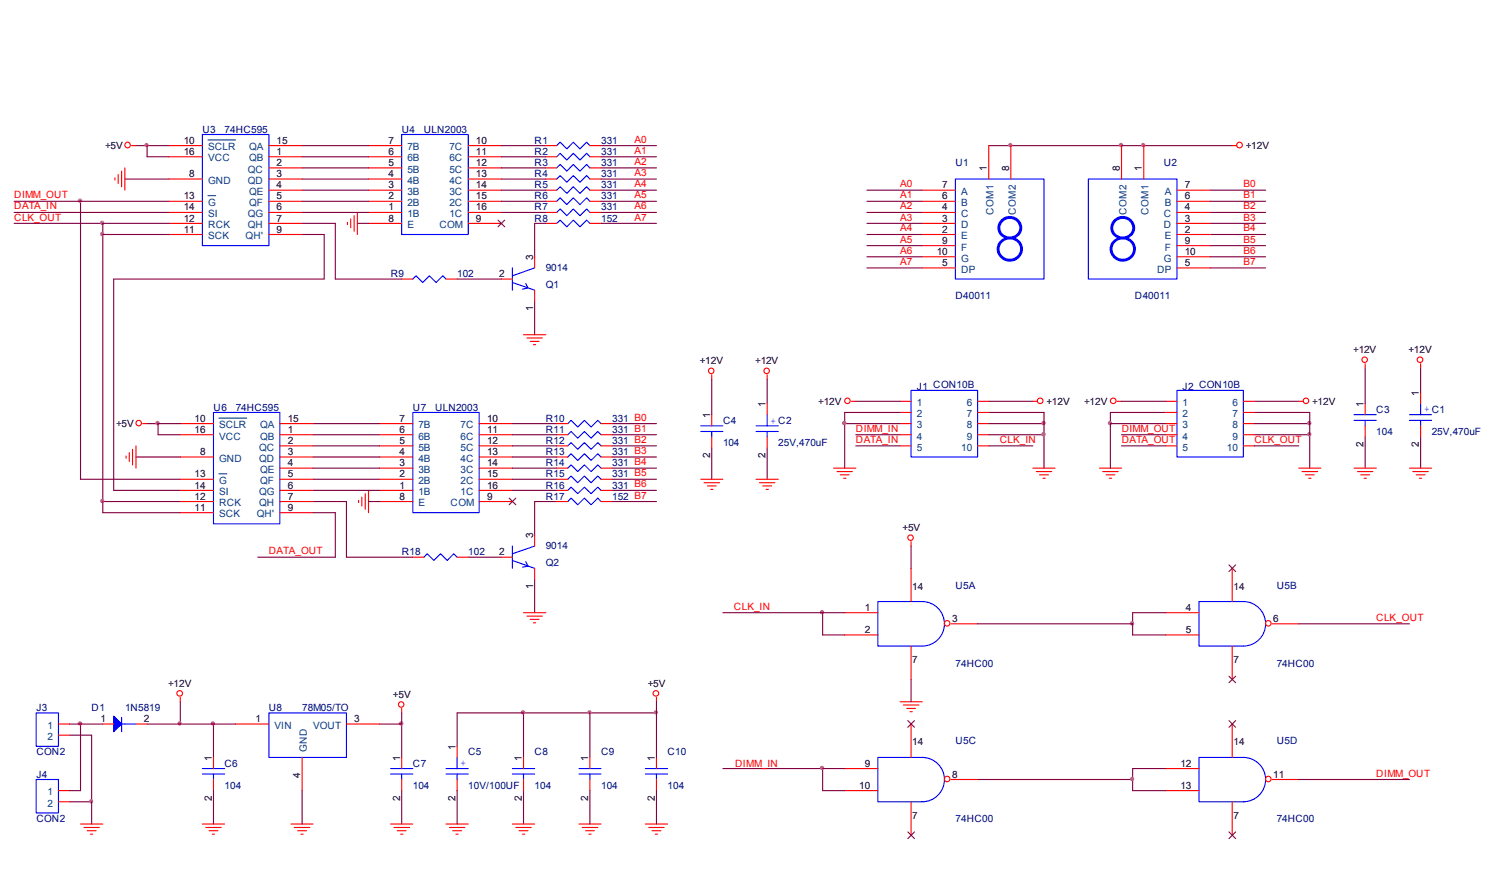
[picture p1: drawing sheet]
<svg xmlns="http://www.w3.org/2000/svg" width="157mm" height="91mm" viewBox="0 0 157 91" stroke-linecap="round" stroke-linejoin="round" font-family="sans-serif">
<path d="M13.1 18.7h4.6M32.7 50.1h7M116.1 43.1v1.2M42 82.7v3.5M86 80.4v2.3" fill="none" stroke="#800040" stroke-width=".12"/>
<path d="M116 44.1h.2v.3h-.2z" fill-rule="evenodd" fill="#f0f"/>
<path d="M116 44.1h.2v.3h-.2z" fill="none" stroke="#f0f" stroke-width=".12"/>
<g fill="none" stroke="#f00" stroke-width=".12">
<path d="M38.5 18.7h3.5M38.5 17.6h3.5M38.5 19.9h3.5M38.5 16.4h3.5M38.5 15.2h3.5M49 18.7h3.4M49 17.6h3.4M49 19.9h3.4M49 16.4h3.4M49 15.2h3.4M38.5 23.4h3.5M38.5 22.2h3.5"/>
<path d="M38.5 21h3.5M49 23.4h3.4M49 22.2h3.4M49 21h3.4M115 48.9h2.3M115.3 49.3h1.7M115.7 49.6h.9M116 50h.3"/>
</g>
<path d="M42 14.1h7v10.4h-7z" fill="none" stroke="#00f" stroke-width=".12"/>
<path d="M52.1 23l.7 .7M52.8 23l-.7 .7" fill="none" stroke="#804000" stroke-width=".12"/>
<path d="M1.5 23.4h9.3M90.7 28h5.8M10.8 53.6h8.1M10.8 52.4h8.1M16.5 45.5h2.4M118.5 81.5v1.2" fill="none" stroke="#800040" stroke-width=".12"/>
<path d="M10.6 23.2h.2v.2h-.2z" fill-rule="evenodd" fill="#f0f"/>
<path d="M10.6 23.2h.2v.2h-.2z" fill="none" stroke="#f0f" stroke-width=".12"/>
<path d="M8.4 21v29.1" fill="none" stroke="#800040" stroke-width=".12"/>
<path d="M8.2 20.9h.3v.2h-.3z" fill-rule="evenodd" fill="#f0f"/>
<path d="M8.2 20.9h.3v.2h-.3z" fill="none" stroke="#f0f" stroke-width=".12"/>
<path d="M52.4 18.7h4.7M22.3 75.7v3.5M54.8 82.7v3.5" fill="none" stroke="#800040" stroke-width=".12"/>
<circle cx="22.3" cy="75.6" r=".17" fill="#f0f"/>
<circle cx="22.3" cy="75.6" r=".17" fill="none" stroke="#f0f" stroke-width=".12"/>
<path d="M125.4 62.9h4.6a2.33 2.33 0 0 1 2.4 2.3 2.33 2.33 0 0 1-2.4 2.3h-4.6z" fill="none" stroke="#00f" stroke-width=".12"/>
<path d="M121.9 64.1h3.5M121.9 66.4h3.5" fill="none" stroke="#f00" stroke-width=".12"/>
<circle cx="132.7" cy="65.2" r=".29" fill="#fff"/>
<g fill="none" stroke="#f00" stroke-width=".12">
<path d="M128.9 59.4v3.5M128.9 67.6v3.4M133.1 65.2h2.7M121.9 80.4h3.5M121.9 82.7h3.5"/>
<circle cx="132.7" cy="65.2" r=".29"/>
</g>
<path d="M128.5 59.1l.7 .7M129.2 59.1l-.7 .7M128.5 70.7l.7 .7M129.2 70.7l-.7 .7" fill="none" stroke="#804000" stroke-width=".12"/>
<path d="M125.4 79.2h4.6a2.32 2.32 0 0 1 2.4 2.3 2.32 2.32 0 0 1-2.4 2.3h-4.6z" fill="none" stroke="#00f" stroke-width=".12"/>
<circle cx="132.7" cy="81.4" r=".29" fill="#fff"/>
<g fill="none" stroke="#f00" stroke-width=".12">
<path d="M128.9 75.7v3.5M128.9 83.8v3.5M133.1 81.5h2.7"/>
<circle cx="132.7" cy="81.4" r=".29"/>
</g>
<path d="M128.5 75.3l.7 .7M129.2 75.3l-.7 .7M128.5 87l.7 .7M129.2 87l-.7 .7" fill="none" stroke="#804000" stroke-width=".12"/>
<path d="M61.7 74.5h7" fill="none" stroke="#800040" stroke-width=".12"/>
<circle cx="68.6" cy="74.5" r=".17" fill="#f0f"/>
<circle cx="68.6" cy="74.5" r=".17" fill="none" stroke="#f0f" stroke-width=".12"/>
<g fill="none" stroke="#800040" stroke-width=".12">
<path d="M62.9 19.9h5.8M119.6 15.2h9.3M55.9 23.4v3.4M62.9 22.2h5.8M90.7 24.5h5.8M11.9 51.3h7M32.7 45.5h7M131.2 43.1h5.8M137 45.5v3.4M142.8 45.7v3.2M18.9 75.7h3.4M42 75.7v3.5"/>
<path d="M118.5 66.4h3.4"/>
</g>
<g fill="none" stroke="#f00" stroke-width=".12">
<path d="M57.1 22.2h1.1M61.7 22.2h1.2M74.4 39.2v.5M14.9 44.3h.5M87.2 48.9h2.3M87.5 49.3h1.7M87.9 49.6h.9M88.2 50h.3M94.1 73.4h2.4M94.5 73.7h1.6M94.8 74.1h1M95.2 74.4h.2"/>
<path d="M40.8 86.2h2.4M41.2 86.5h1.6M41.5 86.9h1M41.9 87.2h.2M53.6 86.2h2.3M54 86.5h1.6M54.3 86.9h.9M54.7 87.2h.2"/>
<circle cx="74.4" cy="38.8" r=".29"/>
<circle cx="14.5" cy="44.2" r=".29"/>
</g>
<path d="M58.2 22.2l.4-.3 .7 .7 .7-.7 .7 .7 .7-.7 .3 .3" fill="none" stroke="#00f" stroke-width=".12"/>
<path d="M41.8 75.5h.3v.3h-.3z" fill-rule="evenodd" fill="#f0f"/>
<path d="M41.8 75.5h.3v.3h-.3z" fill="none" stroke="#f0f" stroke-width=".12"/>
<path d="M32.7 52.4h3.5M49 58.3h3.4M74.4 46.8v3.3M86 66.4h2.3" fill="none" stroke="#800040" stroke-width=".12"/>
<path d="M91.8 62.9h4.7a2.33 2.33 0 0 1 2.3 2.3 2.33 2.33 0 0 1-2.3 2.3h-4.7z" fill="none" stroke="#00f" stroke-width=".12"/>
<path d="M88.3 64.1h3.5M88.3 66.4h3.5" fill="none" stroke="#f00" stroke-width=".12"/>
<circle cx="99.1" cy="65.2" r=".29" fill="#fff"/>
<g fill="none" stroke="#f00" stroke-width=".12">
<path d="M39.7 52.4h3.5M39.7 47.8h3.5M39.7 46.6h3.5M39.7 48.9h3.5M39.7 51.3h3.5M39.7 45.5h3.5M39.7 50.1h3.5M39.7 44.3h3.5M50.1 52.4h3.5M50.1 47.8h3.5M50.1 46.6h3.5M50.1 48.9h3.5"/>
<path d="M50.1 51.3h3.5M50.1 45.5h3.5M50.1 50.1h3.5M50.1 44.3h3.5M95.3 59.4v3.5M95.3 67.6v3.4M99.5 65.2h2.8M67.5 86.2h2.3M67.9 86.5h1.6M68.2 86.9h.9M68.5 87.2h.3"/>
<circle cx="99.1" cy="65.2" r=".29"/>
</g>
<path d="M62.9 16.4h5.8M10.8 23.4v1.1M62.9 21h5.8M32.7 47.8h7M80.2 46.8v3.3M116.1 43.1h5.8M117.3 45.5h4.6M131.2 45.5h5.8M54.8 74.5v4.7M118.5 80.4v1.1" fill="none" stroke="#800040" stroke-width=".12"/>
<path d="M43.2 43.1h6.9v10.5h-6.9z" fill="none" stroke="#00f" stroke-width=".12"/>
<path d="M53.3 52.1l.7 .7M54 52.1l-.7 .7" fill="none" stroke="#804000" stroke-width=".12"/>
<path d="M136.8 45.3h.3v.2h-.3z" fill-rule="evenodd" fill="#f0f"/>
<path d="M136.8 45.3h.3v.2h-.3z" fill="none" stroke="#f0f" stroke-width=".12"/>
<path d="M10.8 24.5v27.9M103.4 43.1h5.8" fill="none" stroke="#800040" stroke-width=".12"/>
<path d="M10.6 24.3h.2v.3h-.2z" fill-rule="evenodd" fill="#f0f"/>
<path d="M10.6 24.3h.2v.3h-.2z" fill="none" stroke="#f0f" stroke-width=".12"/>
<circle cx="10.7" cy="52.4" r=".17" fill="#f0f"/>
<circle cx="10.7" cy="52.4" r=".17" fill="none" stroke="#f0f" stroke-width=".12"/>
<path d="M31.6 23.4h3.5M90.7 25.7h5.8M35.1 53.6v4.7M131.2 42h4.6M42 74.5v1.2M102.3 81.5h16.2M118.5 82.7h3.4" fill="none" stroke="#800040" stroke-width=".12"/>
<g fill="none" stroke="#f00" stroke-width=".12">
<path d="M57.1 19.9h1.1M57.1 18.7h1.1M61.7 19.9h1.2M61.7 18.7h1.2M135.8 48.9h2.4M136.2 49.3h1.6M136.5 49.6h1M136.9 50h.2M42 74.1v.4M42 79.2v1.2M42 81.5v1.2"/>
<circle cx="42" cy="73.7" r=".29"/>
</g>
<path d="M58.2 19.9l.4-.4 .7 .7 .7-.7 .7 .7 .7-.7 .3 .4M58.2 18.7l.4-.3 .7 .7 .7-.7 .7 .7 .7-.7 .3 .3M40.8 80.4h2.4M40.8 80.9h2.4M42 80.9v.6" fill="none" stroke="#00f" stroke-width=".12"/>
<path d="M118.3 81.3h.2v.3h-.2z" fill-rule="evenodd" fill="#f0f"/>
<path d="M118.3 81.3h.2v.3h-.2z" fill="none" stroke="#f0f" stroke-width=".12"/>
<path d="M53.6 48.9h4.6M54.8 74.5h6.9" fill="none" stroke="#800040" stroke-width=".12"/>
<path d="M54.6 74.4h.2v.2h-.2z" fill-rule="evenodd" fill="#f0f"/>
<path d="M54.6 74.4h.2v.2h-.2z" fill="none" stroke="#f0f" stroke-width=".12"/>
<circle cx="61.7" cy="74.5" r=".17" fill="#f0f"/>
<circle cx="61.7" cy="74.5" r=".17" fill="none" stroke="#f0f" stroke-width=".12"/>
<path d="M86 64.1v2.3" fill="none" stroke="#800040" stroke-width=".12"/>
<path d="M85.9 63.9h.2v.2h-.2z" fill-rule="evenodd" fill="#f0f"/>
<path d="M85.9 63.9h.2v.2h-.2z" fill="none" stroke="#f0f" stroke-width=".12"/>
<path d="M37.4 23.4h1.1M90.7 22.2h5.8M126.6 23.4h5.8M148.6 45.7v3.2" fill="none" stroke="#800040" stroke-width=".12"/>
<path d="M37.5 52.3v.2M37.8 52v.9M38.2 51.6v1.6M38.5 51.3v2.3M88.3 80.4h3.5M88.3 82.7h3.5" fill="none" stroke="#f00" stroke-width=".12"/>
<path d="M91.8 79.2h4.7a2.32 2.32 0 0 1 2.3 2.3 2.32 2.32 0 0 1-2.3 2.3h-4.7z" fill="none" stroke="#00f" stroke-width=".12"/>
<circle cx="99.1" cy="81.4" r=".29" fill="#fff"/>
<g fill="none" stroke="#f00" stroke-width=".12">
<path d="M57.1 16.4h1.1M61.7 16.4h1.2M54.8 35h2.3M55.1 35.3h1.6M55.5 35.7h.9M55.8 36h.2M148.6 38v.5M108 42h.5M121.9 42h1.2M121.9 43.1h1.2M121.9 44.3h1.2M121.9 45.5h1.2"/>
<path d="M121.9 46.6h1.2M130 42h1.2M130 43.1h1.2M130 44.3h1.2M130 45.5h1.2M130 46.6h1.2M95.3 75.7v3.5M30.4 86.2h2.3M30.8 86.5h1.6M31.1 86.9h1M31.5 87.2h.2M95.3 83.8v3.5"/>
<path d="M99.5 81.5h2.8"/>
<circle cx="148.5" cy="37.6" r=".29"/>
<circle cx="108.8" cy="41.9" r=".29"/>
<circle cx="99.1" cy="81.4" r=".29"/>
</g>
<path d="M95 75.3l.6 .7M95.6 75.3l-.6 .7M95 87l.6 .7M95.6 87l-.6 .7" fill="none" stroke="#804000" stroke-width=".12"/>
<path d="M58.2 16.4l.4-.4 .7 .7 .7-.7 .7 .7 .7-.7 .3 .4M123.1 40.8h6.9v7h-6.9z" fill="none" stroke="#00f" stroke-width=".12"/>
<g fill="none" stroke="#800040" stroke-width=".12">
<path d="M15.4 15.2h2.3M52.4 19.9h4.7M52.4 17.6h4.7M62.9 17.6h5.8M1.5 21h6.9M126.6 21h5.8M126.6 28h5.8M64 46.6h4.7M88.3 44.3v4.6M103.4 42h4.6M18.9 73.4v2.3M55.9 60.6v3.5"/>
<path d="M61.7 74.5v4.7M95.3 71v2.4M118.5 64.1h3.4"/>
</g>
<circle cx="18.8" cy="75.6" r=".17" fill="#f0f"/>
<circle cx="18.8" cy="75.6" r=".17" fill="none" stroke="#f0f" stroke-width=".12"/>
<path d="M31.6 19.9h6.9M55.9 23.4h1.2M89.5 46.6h4.6M89.5 45.5h4.6M131.2 46.6h4.6M39.7 75.7h2.3M7.3 83.8h2.3" fill="none" stroke="#800040" stroke-width=".12"/>
<path d="M58.2 23.4l.4-.4 .7 .7 .7-.7 .7 .7 .7-.7 .3 .4M73.3 44.5h2.3M73.3 45.1h2.3M74.4 45.1v.6M141.6 43.4h2.4M141.6 43.9h2.4M142.8 43.9v.6M12.7 75.7h.4M53.6 80.4h2.3M53.6 80.9h2.3M54.8 80.9v.6" fill="none" stroke="#00f" stroke-width=".12"/>
<path d="M57.1 23.4h1.1M61.7 23.4h1.2M74.4 43.4v1.1M74.4 45.7v1.1M142.8 42.2v1.2M142.8 44.5v1.2M147.4 48.9h2.3M147.8 49.3h1.6M148.1 49.6h1M148.5 50h.2M54.8 79.2v1.2M54.8 81.5v1.2" fill="none" stroke="#f00" stroke-width=".12"/>
<path d="M11.9 74.9l.8 .8h-.1h.1l-.8 .8z" fill-rule="evenodd" fill="#00f"/>
<path d="M43.2 29.2l.3-.4 .7 .7 .7-.7 .7 .7 .7-.7 .3 .4M11.9 74.9l.8 .8h-.1h.1l-.8 .8zM12.7 75v1.5M13.1 75.7h1.1" fill="none" stroke="#00f" stroke-width=".12"/>
<path d="M42 29.2h1.2M46.6 29.2h1.2M10.8 75.7h1.1M14.2 75.7h1.2" fill="none" stroke="#f00" stroke-width=".12"/>
<path d="M31.6 16.4h6.9M53.6 44.3h4.6M9.6 76.9v6.9" fill="none" stroke="#800040" stroke-width=".12"/>
<path d="M9.4 83.7h.2v.2h-.2z" fill-rule="evenodd" fill="#f0f"/>
<path d="M9.4 83.7h.2v.2h-.2z" fill="none" stroke="#f0f" stroke-width=".12"/>
<path d="M58.2 21l.4-.3 .7 .7 .7-.7 .7 .7 .7-.7 .3 .3M28.1 74.5h8.1v4.7h-8.1zM67.5 80.4h2.3M67.5 80.9h2.3M68.7 80.9v.6" fill="none" stroke="#00f" stroke-width=".12"/>
<path d="M57.1 21h1.1M61.7 21h1.2M24.6 75.7h3.5M31.6 79.2v3.5M36.2 75.7h3.5M68.7 79.2v1.2M68.7 81.5v1.2" fill="none" stroke="#f00" stroke-width=".12"/>
<path d="M105.7 15.2h11.6M55.9 52.4h2.3M64 44.3h4.7M68.7 74.5v4.7" fill="none" stroke="#800040" stroke-width=".12"/>
<path d="M117.1 15h.3v.3h-.3z" fill-rule="evenodd" fill="#f0f"/>
<path d="M117.1 15h.3v.3h-.3z" fill="none" stroke="#f0f" stroke-width=".12"/>
<path d="M15.4 16.4h2.3M103.4 15.2h2.3M64 50.1h4.7" fill="none" stroke="#800040" stroke-width=".12"/>
<circle cx="105.7" cy="15.2" r=".17" fill="#f0f"/>
<circle cx="105.7" cy="15.2" r=".17" fill="none" stroke="#f0f" stroke-width=".12"/>
<path d="M47.8 79.2v1.2M46.6 80.4h2.4M46.6 80.9h2.4M47.8 80.9v.6" fill="none" stroke="#00f" stroke-width=".12"/>
<path d="M47.8 78v1.2M47.8 81.5v1.2" fill="none" stroke="#f00" stroke-width=".12"/>
<path d="M118.5 64.1v1.1" fill="none" stroke="#800040" stroke-width=".12"/>
<path d="M118.3 65h.2v.3h-.2z" fill-rule="evenodd" fill="#f0f"/>
<path d="M118.3 65h.2v.3h-.2z" fill="none" stroke="#f0f" stroke-width=".12"/>
<path d="M8.4 21h9.3M15.4 44.3h1.1M32.7 46.6h7M7.3 76.9h2.3" fill="none" stroke="#800040" stroke-width=".12"/>
<path d="M3.8 81.5h2.3v3.5h-2.3z" fill="none" stroke="#00f" stroke-width=".12"/>
<path d="M6.1 82.7h1.2M6.1 83.8h1.2" fill="none" stroke="#f00" stroke-width=".12"/>
<path d="M16.4 44.1h.2v.3h-.2z" fill-rule="evenodd" fill="#f0f"/>
<path d="M16.4 44.1h.2v.3h-.2z" fill="none" stroke="#f0f" stroke-width=".12"/>
<path d="M126.6 26.8h5.8M36.2 58.3h7M89.5 42h4.6M131.2 44.3h5.8M47.8 74.5h7M7.3 82.7h1.1" fill="none" stroke="#800040" stroke-width=".12"/>
<g fill="none" stroke="#f00" stroke-width=".12">
<path d="M43.2 58.3h1.1M47.8 58.3h1.2M73.3 50.1h2.3M73.6 50.5h1.7M74 50.8h.9M74.3 51.2h.3M94.1 42h1.2M94.1 43.1h1.2M94.1 44.3h1.2M94.1 45.5h1.2M94.1 46.6h1.2M102.3 42h1.1"/>
<path d="M102.3 43.1h1.1M102.3 44.3h1.1M102.3 45.5h1.1M102.3 46.6h1.1"/>
</g>
<path d="M44.3 58.3l.4-.4 .7 .7 .7-.7 .7 .7 .7-.7 .3 .4M95.3 40.8h7v7h-7z" fill="none" stroke="#00f" stroke-width=".12"/>
<path d="M136.8 44.1h.3v.3h-.3z" fill-rule="evenodd" fill="#f0f"/>
<path d="M136.8 44.1h.3v.3h-.3z" fill="none" stroke="#f0f" stroke-width=".12"/>
<path d="M31.6 15.2h6.9M90.7 26.8h5.8M32.7 44.3h7M53.6 50.1h4.6M88.3 44.3h5.8M75.6 80.4h10.4" fill="none" stroke="#800040" stroke-width=".12"/>
<g fill="none" stroke="#f00" stroke-width=".12">
<path d="M36.3 23.2v.3M36.7 22.9v.9M37 22.6v1.6M37.4 22.2v2.3M135.8 42h.5"/>
<circle cx="136.6" cy="41.9" r=".29"/>
</g>
<circle cx="86" cy="80.3" r=".17" fill="#f0f"/>
<circle cx="86" cy="80.3" r=".17" fill="none" stroke="#f0f" stroke-width=".12"/>
<path d="M103.4 44.3h5.8" fill="none" stroke="#800040" stroke-width=".12"/>
<path d="M109 44.1h.3v.3h-.3z" fill-rule="evenodd" fill="#f0f"/>
<path d="M109 44.1h.3v.3h-.3z" fill="none" stroke="#f0f" stroke-width=".12"/>
<path d="M31.6 21h6.9M62.9 23.4h5.8M8.4 50.1h10.5M38.5 52.4h1.2M88.3 43.1v1.2M47.8 74.5v3.5" fill="none" stroke="#800040" stroke-width=".12"/>
<path d="M88.2 44.1h.2v.3h-.2z" fill-rule="evenodd" fill="#f0f"/>
<path d="M88.2 44.1h.2v.3h-.2z" fill="none" stroke="#f0f" stroke-width=".12"/>
<path d="M22.3 43.1h7v11.7h-7zM59.4 50.1l.3-.3 .7 .7 .7-.7 .7 .7 .7-.7 .4 .3M147.4 43.4h2.3M147.4 43.9h2.3M148.6 42.2v1.2M148.6 43.9v.6M21.2 80.4h2.3M21.2 80.9h2.3M22.3 80.9v.6" fill="none" stroke="#00f" stroke-width=".12"/>
<g fill="none" stroke="#f00" stroke-width=".12">
<path d="M18.9 52.4h3.4M18.9 47.8h3.4M18.9 53.6h3.4M18.9 51.3h3.4M18.9 50.1h3.4M18.9 44.3h3.4M18.9 45.5h3.4M29.3 52.4h3.4M29.3 47.8h3.4M29.3 53.6h3.4M29.3 51.3h3.4M29.3 48.9h3.4"/>
<path d="M29.3 50.1h3.4M29.3 44.3h3.4M29.3 45.5h3.4M29.3 46.6h3.4M58.2 50.1h1.2M62.9 50.1h1.1M116.8 42h.5M141.6 48.9h2.4M142 49.3h1.6M142.3 49.6h1M142.7 50h.2M148.6 41v1.2"/>
<path d="M148.6 44.5v1.2M22.3 79.2v1.2M22.3 81.5v1.2M46.6 86.2h2.4M47 86.5h1.6M47.3 86.9h1M47.7 87.2h.2"/>
<circle cx="116.4" cy="41.9" r=".29"/>
</g>
<path d="M22.9 43.7h2.9M22.9 49.5h.8" fill="none" stroke="#004080" stroke-width=".12"/>
<path d="M11.9 29.2v22.1M90.7 23.4h5.8M14.2 47.8h4.7M64 45.5h4.7M64 48.9h4.7M109.2 45.5v3.4M8.4 75.7v7M15.4 75.7h3.5M86 64.1h2.3M68.7 82.7v3.5M86 82.7h2.3" fill="none" stroke="#800040" stroke-width=".12"/>
<path d="M8.2 75.5h.3v.3h-.3z" fill-rule="evenodd" fill="#f0f"/>
<path d="M8.2 75.5h.3v.3h-.3z" fill="none" stroke="#f0f" stroke-width=".12"/>
<g fill="none" stroke="#f00" stroke-width=".12">
<path d="M12 18.6v.2M12.4 18.3v.9M12.7 17.9v1.6M13.1 17.6v2.3M17.7 15.2h3.5M17.7 18.7h3.5M17.7 16.4h3.5M28.1 15.2h3.5M28.1 18.7h3.5M28.1 19.9h3.5M28.1 16.4h3.5M28.1 17.6h3.5"/>
<path d="M128.9 15.2h.4M17.7 23.4h3.5M17.7 24.5h3.5M17.7 22.2h3.5M17.7 21h3.5M28.1 23.4h3.5M28.1 24.5h3.5M28.1 22.2h3.5M28.1 21h3.5M80.2 39.2v.5M58.2 52.4h1.2M58.2 45.5h1.2"/>
<path d="M62.9 52.4h1.1M62.9 45.5h1.1M89 42h.5M6.1 75.7h1.2M6.1 76.9h1.2M18.9 72.9v.5M61.7 79.2v1.2M68.7 72.9v.5M21.2 86.2h2.3M21.5 86.5h1.6M21.9 86.9h.9M22.2 87.2h.2"/>
<path d="M60.6 86.2h2.3M60.9 86.5h1.6M61.3 86.9h.9M61.6 87.2h.2M61.7 81.5v1.2"/>
<circle cx="129.6" cy="15.2" r=".3"/>
<circle cx="80.2" cy="38.8" r=".29"/>
<circle cx="88.6" cy="41.9" r=".29"/>
<circle cx="18.8" cy="72.5" r=".29"/>
<circle cx="68.6" cy="72.5" r=".29"/>
</g>
<g fill="none" stroke="#800040" stroke-width=".12">
<path d="M14.2 15.2h1.2M31.6 17.6h6.9M52.4 16.4h4.7M52.4 15.2h4.7M62.9 15.2h5.8M90.7 19.9h5.8M126.6 19.9h5.8M1.5 22.2h16.2M10.8 24.5h6.9M31.6 24.5h2.3v4.7h-22M90.7 21h5.8M126.6 24.5h5.8"/>
<path d="M142.8 38.5v3.7M148.6 38.5v2.5M16.5 44.3h2.4M27 58.3h8.1M32.7 53.6h2.4M32.7 51.3h7M53.6 45.5h4.6M55.9 52.4v3.5M64 52.4h4.7M64 47.8h4.7M103.4 46.6h4.6M117.3 42h4.6"/>
<path d="M7.3 75.7h1.1M22.3 75.7h2.3M75.6 64.1h10.4M102.3 65.2h16.2M135.8 65.2h11.6M86 80.4h2.3"/>
</g>
<path d="M21.2 14.1h6.9v11.6h-6.9zM59.4 52.4l.3-.3 .7 .7 .7-.7 .7 .7 .7-.7 .4 .3M59.4 45.5l.3-.4 .7 .7 .7-.7 .7 .7 .7-.7 .4 .4M3.8 74.5h2.3v3.5h-2.3zM60.6 80.4h2.3M60.6 80.9h2.3M61.7 80.9v.6" fill="none" stroke="#00f" stroke-width=".12"/>
<path d="M21.8 14.6h2.8M21.8 20.5h.8" fill="none" stroke="#004080" stroke-width=".12"/>
<circle cx="15.3" cy="15.2" r=".17" fill="#f0f"/>
<circle cx="15.3" cy="15.2" r=".17" fill="none" stroke="#f0f" stroke-width=".12"/>
<g fill="none" stroke="#800040" stroke-width=".12">
<path d="M15.4 15.2v1.2M117.3 15.2h2.3M74.4 39.7v3.7M80.2 39.7v2.5M10.8 52.4v1.2M36.2 52.4v5.9M64 51.3h4.7M109.2 44.3v1.2M116.1 44.3v4.6M137 43.1v1.2M8.4 75.7h2.4M118.5 65.2v1.2"/>
<path d="M22.3 82.7v3.5M61.7 82.7v3.5"/>
</g>
<path d="M58.2 17.6l.4-.4 .7 .7 .7-.7 .7 .7 .7-.7 .3 .4M59.4 44.3l.3-.4 .7 .7 .7-.7 .7 .7 .7-.7 .4 .4M59.4 46.6l.3-.3 .7 .7 .7-.7 .7 .7 .7-.7 .4 .3M59.4 48.9l.3-.3 .7 .7 .7-.7 .7 .7 .7-.7 .4 .3M79.1 44.5h2.3M79.1 45.1h2.3M80.2 43.4v1.1M80.2 45.1v.6" fill="none" stroke="#00f" stroke-width=".12"/>
<g fill="none" stroke="#f00" stroke-width=".12">
<path d="M57.1 17.6h1.1M61.7 17.6h1.2M142.8 38v.5M58.2 44.3h1.2M58.2 46.6h1.2M58.2 48.9h1.2M62.9 44.3h1.1M62.9 46.6h1.1M62.9 48.9h1.1M79.1 50.1h2.3M79.4 50.5h1.6M79.8 50.8h.9"/>
<path d="M80.1 51.2h.3M80.2 42.2v1.2M80.2 45.7v1.1M95.3 56.6v.5M54.8 64.1h2.3M55.1 64.4h1.6M55.5 64.8h.9M55.8 65.1h.2M8.4 86.2h2.4M8.8 86.5h1.6M9.1 86.9h1M9.5 87.2h.2"/>
<circle cx="142.7" cy="37.6" r=".29"/>
<circle cx="95.2" cy="56.2" r=".28"/>
</g>
<circle cx="119.6" cy="15.2" r=".17" fill="#f0f"/>
<circle cx="119.6" cy="15.2" r=".17" fill="none" stroke="#f0f" stroke-width=".12"/>
<path d="M95.3 57.1v2.3M103.4 45.5h5.8" fill="none" stroke="#800040" stroke-width=".12"/>
<path d="M109 45.3h.3v.2h-.3z" fill-rule="evenodd" fill="#f0f"/>
<path d="M109 45.3h.3v.2h-.3z" fill="none" stroke="#f0f" stroke-width=".12"/>
<g fill="none" stroke="#f00" stroke-width=".12">
<path d="M13.8 15.2h.4M57.1 15.2h1.1M61.7 15.2h1.2M96.5 19.9h3.4M103.4 15.2v3.5M105.7 15.2v3.5M117.3 15.2v3.5M119.6 15.2v3.5M123.1 19.9h3.5M52.4 29.2h1.2M55.9 26.8v1.2M55.9 30.3v1.2"/>
<path d="M96.5 25.7h3.4M96.5 26.8h3.4M96.5 28h3.4M96.5 24.5h3.4M96.5 23.4h3.4M96.5 22.2h3.4M96.5 21h3.4M123.1 25.7h3.5M123.1 26.8h3.5M123.1 28h3.5M123.1 24.5h3.5M123.1 23.4h3.5"/>
<path d="M123.1 22.2h3.5M123.1 21h3.5M13.2 47.7v.2M13.5 47.3v.9M13.9 47v1.6M14.2 46.6v2.3M52.4 58.3h1.2M55.9 55.9v1.2M55.9 59.4v1.2M58.2 47.8h1.2M58.2 51.3h1.2M62.9 47.8h1.1"/>
<path d="M62.9 51.3h1.1M108 48.9h2.4M108.4 49.3h1.6M108.7 49.6h1M109.1 50h.2"/>
<circle cx="13.3" cy="15.2" r=".29"/>
</g>
<g fill="none" stroke="#800040" stroke-width=".12">
<path d="M31.6 18.7h6.9M62.9 18.7h5.8M10.8 23.4h6.9M31.6 22.2h6.9M35.1 23.4v5.8h6.9M47.8 29.2h4.6M52.4 22.2h4.7M52.4 21h4.7M55.9 31.5v3.5M126.6 25.7h5.8M126.6 22.2h5.8M16.5 44.3v1.2"/>
<path d="M32.7 48.9h7M53.6 46.6h4.6M53.6 51.3h4.6M53.6 47.8h4.6M88.3 43.1h5.8M109.2 43.1v1.2M116.1 44.3h5.8M117.3 46.6h4.6M137 44.3v1.2M68.7 73.4v1.1M9.6 83.8v2.4M31.6 82.7v3.5"/>
<path d="M47.8 82.7v3.5M118.5 80.4h3.4M135.8 81.5h11.6"/>
</g>
<g fill="none" stroke="#00f" stroke-width=".12">
<path d="M58.2 15.2l.4-.3 .7 .7 .7-.7 .7 .7 .7-.7 .3 .3M99.9 18.7h9.3v10.5h-9.3zM113.8 18.7h9.3v10.5h-9.3zM53.6 28v2.3M53.6 29.5l2.3 .8M55 29.6l.2 .5-.5 .1M55.9 28l-2.3 .8M53.6 57.1v2.3M53.6 58.6l2.3 .8M55 58.7l.2 .5-.5 .1M55.9 57.1l-2.3 .8M59.4 47.8l.3-.4 .7 .7 .7-.7 .7 .7 .7-.7 .4 .4"/>
<path d="M59.4 51.3l.3-.4 .7 .7 .7-.7 .7 .7 .7-.7 .4 .4"/>
</g>
<g font-size="7.4" fill="#00f">
<text x="103.4" y="27.2">8</text>
<text x="115.2" y="27.2">8</text>
</g>
<g font-size="1">
<text x="11" y="15.6">+5V</text>
<text x="19.2" y="15">10</text>
<text x="19.2" y="16.2">16</text>
<text x="28.9" y="16.2">1</text>
<text x="28.9" y="17.3">2</text>
<text x="28.9" y="15">15</text>
<text x="40.6" y="16.2">6</text>
<text x="40.6" y="15">7</text>
<text x="40.6" y="17.3">5</text>
<text x="49.8" y="15">10</text>
<text x="49.8" y="16.2">11</text>
<text x="49.8" y="17.3">12</text>
<text x="103.2" y="17.9" transform="rotate(-90 103.2 17.9)">1</text>
<text x="105.6" y="17.9" transform="rotate(-90 105.6 17.9)">8</text>
<text x="117.1" y="17.9" transform="rotate(-90 117.1 17.9)">8</text>
<text x="119.4" y="17.9" transform="rotate(-90 119.4 17.9)">1</text>
<text x="130.3" y="15.6">+12V</text>
<text x="19.2" y="22">14</text>
<text x="19.2" y="23.2">12</text>
<text x="19.2" y="20.8">13</text>
<text x="19.8" y="18.5">8</text>
<text x="28.9" y="18.5">3</text>
<text x="28.9" y="23.2">7</text>
<text x="28.9" y="19.7">4</text>
<text x="28.9" y="20.8">5</text>
<text x="28.9" y="22">6</text>
<text x="40.6" y="18.5">4</text>
<text x="40.6" y="22">1</text>
<text x="40.6" y="19.7">3</text>
<text x="40.6" y="20.8">2</text>
<text x="40.6" y="23.2">8</text>
<text x="49.8" y="19.7">14</text>
<text x="49.8" y="18.5">13</text>
<text x="49.8" y="20.8">15</text>
<text x="49.8" y="23.2">9</text>
<text x="49.8" y="22">16</text>
<text x="98.6" y="23.2">3</text>
<text x="98.6" y="19.7">7</text>
<text x="98.6" y="22">4</text>
<text x="98.6" y="20.8">6</text>
<text x="123.9" y="19.7">7</text>
<text x="123.9" y="23.2">3</text>
<text x="123.9" y="22">4</text>
<text x="123.9" y="20.8">6</text>
<text x="19.2" y="24.3">11</text>
<text x="28.9" y="24.3">9</text>
<text x="52.2" y="29">2</text>
<text x="55.8" y="27.2" transform="rotate(-90 55.8 27.2)">3</text>
<text x="98" y="26.7">10</text>
<text x="98.6" y="25.5">9</text>
<text x="98.6" y="27.8">5</text>
<text x="98.6" y="24.3">2</text>
<text x="123.9" y="25.5">9</text>
<text x="123.9" y="26.7">10</text>
<text x="123.9" y="24.3">2</text>
<text x="123.9" y="27.8">5</text>
<text x="55.8" y="32.6" transform="rotate(-90 55.8 32.6)">1</text>
<text x="73.2" y="38">+12V</text>
<text x="79" y="38">+12V</text>
<text x="141.5" y="36.9">+12V</text>
<text x="147.3" y="36.9">+12V</text>
<text x="148.4" y="41.4" transform="rotate(-90 148.4 41.4)">1</text>
<text x="12.1" y="44.7">+5V</text>
<text x="20.4" y="44.1">10</text>
<text x="20.4" y="45.3">16</text>
<text x="21" y="47.6">8</text>
<text x="30.1" y="45.3">1</text>
<text x="30.1" y="46.4">2</text>
<text x="30.1" y="44.1">15</text>
<text x="30.1" y="47.6">3</text>
<text x="41.8" y="44.1">7</text>
<text x="41.8" y="47.6">4</text>
<text x="41.8" y="46.4">5</text>
<text x="41.8" y="45.3">6</text>
<text x="50.9" y="44.1">10</text>
<text x="50.9" y="47.6">13</text>
<text x="50.9" y="45.3">11</text>
<text x="50.9" y="46.4">12</text>
<text x="74.3" y="47.9" transform="rotate(-90 74.3 47.9)">2</text>
<text x="74.3" y="43.7" transform="rotate(-90 74.3 43.7)">1</text>
<text x="80.1" y="47.9" transform="rotate(-90 80.1 47.9)">2</text>
<text x="80.1" y="42.6" transform="rotate(-90 80.1 42.6)">1</text>
<text x="85.6" y="42.4">+12V</text>
<text x="109.5" y="42.4">+12V</text>
<text x="113.4" y="42.4">+12V</text>
<text x="137.2" y="42.4">+12V</text>
<text x="142.6" y="46.7" transform="rotate(-90 142.6 46.7)">2</text>
<text x="142.6" y="42.6" transform="rotate(-90 142.6 42.6)">1</text>
<text x="148.4" y="46.7" transform="rotate(-90 148.4 46.7)">2</text>
<text x="20.4" y="51.1">14</text>
<text x="20.4" y="53.4">11</text>
<text x="20.4" y="52.2">12</text>
<text x="20.4" y="49.9">13</text>
<text x="30.1" y="52.2">7</text>
<text x="30.1" y="48.8">4</text>
<text x="30.1" y="49.9">5</text>
<text x="30.1" y="51.1">6</text>
<text x="30.1" y="53.4">9</text>
<text x="41.8" y="51.1">1</text>
<text x="41.8" y="48.8">3</text>
<text x="41.8" y="49.9">2</text>
<text x="41.8" y="52.2">8</text>
<text x="50.9" y="48.8">14</text>
<text x="50.9" y="49.9">15</text>
<text x="50.9" y="51.1">16</text>
<text x="50.9" y="52.2">9</text>
<text x="52.2" y="58">2</text>
<text x="55.8" y="56.3" transform="rotate(-90 55.8 56.3)">3</text>
<text x="94.4" y="55.5">+5V</text>
<text x="55.8" y="61.6" transform="rotate(-90 55.8 61.6)">1</text>
<text x="90.4" y="63.9">1</text>
<text x="95.4" y="61.7">14</text>
<text x="99.6" y="65">3</text>
<text x="124" y="63.9">4</text>
<text x="129" y="61.7">14</text>
<text x="133.2" y="65">6</text>
<text x="17.6" y="71.8">+12V</text>
<text x="67.8" y="71.8">+5V</text>
<text x="90.4" y="66.2">2</text>
<text x="95.4" y="69.3">7</text>
<text x="124" y="66.2">5</text>
<text x="129" y="69.3">7</text>
<text x="10.5" y="75.5">1</text>
<text x="15" y="75.5">2</text>
<text x="26.7" y="75.5">1</text>
<text x="37" y="75.5">3</text>
<text x="41.1" y="72.9">+5V</text>
<text x="95.4" y="77.9">14</text>
<text x="129" y="77.9">14</text>
<text x="22.2" y="83.7" transform="rotate(-90 22.2 83.7)">2</text>
<text x="22.2" y="79.6" transform="rotate(-90 22.2 79.6)">1</text>
<text x="31.4" y="81.4" transform="rotate(-90 31.4 81.4)">4</text>
<text x="41.8" y="83.7" transform="rotate(-90 41.8 83.7)">2</text>
<text x="41.8" y="79.6" transform="rotate(-90 41.8 79.6)">1</text>
<text x="47.6" y="83.7" transform="rotate(-90 47.6 83.7)">2</text>
<text x="47.6" y="78.4" transform="rotate(-90 47.6 78.4)">1</text>
<text x="54.6" y="83.7" transform="rotate(-90 54.6 83.7)">2</text>
<text x="54.6" y="79.6" transform="rotate(-90 54.6 79.6)">1</text>
<text x="61.5" y="83.7" transform="rotate(-90 61.5 83.7)">2</text>
<text x="61.5" y="79.6" transform="rotate(-90 61.5 79.6)">1</text>
<text x="68.5" y="83.7" transform="rotate(-90 68.5 83.7)">2</text>
<text x="68.5" y="79.6" transform="rotate(-90 68.5 79.6)">1</text>
<text x="89.9" y="82.5">10</text>
<text x="90.4" y="80.1">9</text>
<text x="99.6" y="81.3">8</text>
<text x="123.5" y="82.5">13</text>
<text x="123.5" y="80.1">12</text>
<text x="133.2" y="81.3">11</text>
<text x="95.4" y="85.6">7</text>
<text x="129" y="85.6">7</text>
</g>
<g font-size="1" fill="#000080">
<text x="21.2" y="13.9">U3</text>
<text x="23.5" y="13.9">74HC595</text>
<text x="42" y="13.9">U4</text>
<text x="44.3" y="13.9">ULN2003</text>
<text x="55.9" y="16.2">R2</text>
<text x="55.9" y="17.3">R3</text>
<text x="55.9" y="15">R1</text>
<text x="62.9" y="16.2">331</text>
<text x="62.9" y="17.3">331</text>
<text x="62.9" y="15">331</text>
<text x="99.9" y="17.3">U1</text>
<text x="121.7" y="17.3">U2</text>
<text x="55.9" y="18.5">R4</text>
<text x="55.9" y="22">R7</text>
<text x="55.9" y="19.7">R5</text>
<text x="55.9" y="23.2">R8</text>
<text x="55.9" y="20.8">R6</text>
<text x="62.9" y="18.5">331</text>
<text x="62.9" y="22">331</text>
<text x="62.9" y="19.7">331</text>
<text x="62.9" y="23.2">152</text>
<text x="62.9" y="20.8">331</text>
<text x="40.9" y="29">R9</text>
<text x="47.8" y="29">102</text>
<text x="57.1" y="28.3">9014</text>
<text x="57.1" y="30.1">Q1</text>
<text x="99.9" y="31.3">D40011</text>
<text x="118.7" y="31.3">D40011</text>
<text x="95.9" y="40.7">J1 CON10B</text>
<text x="123.7" y="40.7">J2 CON10B</text>
<text x="22.3" y="42.9">U6</text>
<text x="24.7" y="42.9">74HC595</text>
<text x="43.2" y="42.9">U7</text>
<text x="45.5" y="42.9">ULN2003</text>
<text x="57.1" y="45.3">R11</text>
<text x="57.1" y="44.1">R10</text>
<text x="57.1" y="46.4">R12</text>
<text x="57.1" y="47.6">R13</text>
<text x="64" y="45.3">331 B1</text>
<text x="64" y="44.1">331 B0</text>
<text x="64" y="46.4">331 B2</text>
<text x="64" y="47.6">331 B3</text>
<text x="75.6" y="44.3">C4</text>
<text x="75.6" y="46.7">104</text>
<text x="81.4" y="46.7">25V,470uF</text>
<text x="144" y="43.2">C3</text>
<text x="144" y="45.5">104</text>
<text x="149.8" y="45.5">25V,470uF</text>
<text x="57.1" y="49.9">R15</text>
<text x="57.1" y="52.2">R17</text>
<text x="57.1" y="48.8">R14</text>
<text x="57.1" y="51.1">R16</text>
<text x="64" y="49.9">331 B5</text>
<text x="64" y="52.2">152 B7</text>
<text x="64" y="48.8">331 B4</text>
<text x="64" y="51.1">331 B6</text>
<text x="42" y="58">R18</text>
<text x="49" y="58">102</text>
<text x="57.1" y="59.2">Q2</text>
<text x="57.1" y="57.3">9014</text>
<text x="99.9" y="61.5">U5A</text>
<text x="133.5" y="61.5">U5B</text>
<text x="99.9" y="69.7">74HC00</text>
<text x="133.5" y="69.7">74HC00</text>
<text x="3.8" y="74.3">J3</text>
<text x="9.6" y="74.3">D1</text>
<text x="13.1" y="74.3">1N5819</text>
<text x="28.1" y="74.3">U8</text>
<text x="31.6" y="74.3">78M05/TO</text>
<text x="99.9" y="77.8">U5C</text>
<text x="133.5" y="77.8">U5D</text>
<text x="3.8" y="81.3">J4</text>
<text x="3.8" y="79">CON2</text>
<text x="23.5" y="80.1">C6</text>
<text x="23.5" y="82.5">104</text>
<text x="43.2" y="80.1">C7</text>
<text x="43.2" y="82.5">104</text>
<text x="49" y="79">C5</text>
<text x="49" y="82.5">10V/100UF</text>
<text x="55.9" y="79">C8</text>
<text x="55.9" y="82.5">104</text>
<text x="62.9" y="79">C9</text>
<text x="62.9" y="82.5">104</text>
<text x="69.8" y="79">C10</text>
<text x="69.8" y="82.5">104</text>
<text x="3.8" y="86">CON2</text>
<text x="99.9" y="86">74HC00</text>
<text x="133.5" y="86">74HC00</text>
</g>
<g font-size="1" fill="#004080">
<text x="21.8" y="16.9">VCC</text>
<text x="21.8" y="15.7">SCLR</text>
<text x="26.1" y="16.9">QB</text>
<text x="26.1" y="15.7">QA</text>
<text x="42.6" y="15.7">7B</text>
<text x="42.6" y="16.9">6B</text>
<text x="47" y="16.9">6C</text>
<text x="47" y="15.7">7C</text>
<text x="21.8" y="19.2">GND</text>
<text x="21.8" y="22.7">SI</text>
<text x="21.8" y="23.9">RCK</text>
<text x="21.8" y="21.5">G</text>
<text x="25.9" y="18">QC</text>
<text x="25.9" y="23.9">QH</text>
<text x="25.9" y="19.2">QD</text>
<text x="25.9" y="22.7">QG</text>
<text x="26.1" y="20.4">QE</text>
<text x="26.1" y="21.5">QF</text>
<text x="42.6" y="21.5">2B</text>
<text x="42.6" y="23.9">E</text>
<text x="42.6" y="19.2">4B</text>
<text x="42.6" y="18">5B</text>
<text x="42.6" y="22.7">1B</text>
<text x="42.6" y="20.4">3B</text>
<text x="46" y="23.9">COM</text>
<text x="47" y="18">5C</text>
<text x="47" y="21.5">2C</text>
<text x="47" y="22.7">1C</text>
<text x="47" y="20.4">3C</text>
<text x="47" y="19.2">4C</text>
<text x="100.5" y="20.4">A</text>
<text x="100.5" y="23.9">D</text>
<text x="100.5" y="22.7">C</text>
<text x="100.5" y="21.5">B</text>
<text x="103.9" y="22.4" transform="rotate(-90 103.9 22.4)">COM1</text>
<text x="106.3" y="22.4" transform="rotate(-90 106.3 22.4)">COM2</text>
<text x="117.8" y="22.4" transform="rotate(-90 117.8 22.4)">COM2</text>
<text x="120.1" y="22.4" transform="rotate(-90 120.1 22.4)">COM1</text>
<text x="121.7" y="23.9">D</text>
<text x="121.7" y="22.7">C</text>
<text x="121.8" y="20.4">A</text>
<text x="121.8" y="21.5">B</text>
<text x="21.8" y="25">SCK</text>
<text x="25.7" y="25">QH'</text>
<text x="100.5" y="26.2">F</text>
<text x="100.5" y="27.4">G</text>
<text x="100.5" y="28.5">DP</text>
<text x="100.5" y="25">E</text>
<text x="121" y="28.5">DP</text>
<text x="121.7" y="27.4">G</text>
<text x="121.8" y="26.2">F</text>
<text x="121.8" y="25">E</text>
<text x="22.9" y="46">VCC</text>
<text x="22.9" y="44.8">SCLR</text>
<text x="27.1" y="47.1">QC</text>
<text x="27.2" y="46">QB</text>
<text x="27.2" y="44.8">QA</text>
<text x="43.8" y="47.1">5B</text>
<text x="43.8" y="46">6B</text>
<text x="43.8" y="44.8">7B</text>
<text x="48.2" y="47.1">5C</text>
<text x="48.2" y="44.8">7C</text>
<text x="48.2" y="46">6C</text>
<text x="95.9" y="42.5">1</text>
<text x="95.9" y="43.6">2</text>
<text x="95.9" y="44.8">3</text>
<text x="95.9" y="46">4</text>
<text x="95.9" y="47.1">5</text>
<text x="100.5" y="47.1">10</text>
<text x="101.1" y="42.5">6</text>
<text x="101.1" y="43.6">7</text>
<text x="101.1" y="44.8">8</text>
<text x="101.1" y="46">9</text>
<text x="123.7" y="42.5">1</text>
<text x="123.7" y="43.6">2</text>
<text x="123.7" y="44.8">3</text>
<text x="123.7" y="46">4</text>
<text x="123.7" y="47.1">5</text>
<text x="128.3" y="47.1">10</text>
<text x="128.9" y="42.5">6</text>
<text x="128.9" y="43.6">7</text>
<text x="128.9" y="44.8">8</text>
<text x="128.9" y="46">9</text>
<text x="22.9" y="48.3">GND</text>
<text x="22.9" y="51.8">SI</text>
<text x="22.9" y="52.9">RCK</text>
<text x="22.9" y="50.6">G</text>
<text x="27.1" y="52.9">QH</text>
<text x="27.1" y="48.3">QD</text>
<text x="27.1" y="51.8">QG</text>
<text x="27.2" y="49.5">QE</text>
<text x="27.2" y="50.6">QF</text>
<text x="43.8" y="48.3">4B</text>
<text x="43.8" y="51.8">1B</text>
<text x="43.8" y="49.5">3B</text>
<text x="43.8" y="50.6">2B</text>
<text x="43.8" y="52.9">E</text>
<text x="47.1" y="52.9">COM</text>
<text x="48.2" y="51.8">1C</text>
<text x="48.2" y="50.6">2C</text>
<text x="48.2" y="49.5">3C</text>
<text x="48.2" y="48.3">4C</text>
<text x="22.9" y="54.1">SCK</text>
<text x="26.9" y="54.1">QH'</text>
<text x="5" y="76.2">1</text>
<text x="5" y="77.4">2</text>
<text x="28.7" y="76.2">VIN</text>
<text x="32.8" y="76.2">VOUT</text>
<text x="5" y="83.2">1</text>
<text x="32.1" y="78.6" transform="rotate(-90 32.1 78.6)">GND</text>
<text x="5" y="84.3">2</text>
</g>
<g font-size="1" fill="#f00">
<text x="66.4" y="14.9">A0</text>
<text x="66.4" y="17.2">A2</text>
<text x="66.4" y="16.1">A1</text>
<text x="1.5" y="23.1">CLK_OUT</text>
<text x="1.5" y="20.7">DIMM_OUT</text>
<text x="1.5" y="21.9">DATA_IN</text>
<text x="66.4" y="23.1">A7</text>
<text x="66.4" y="18.4">A3</text>
<text x="66.4" y="21.9">A6</text>
<text x="66.4" y="19.6">A4</text>
<text x="66.4" y="20.7">A5</text>
<text x="94.1" y="23.1">A3</text>
<text x="94.1" y="21.9">A2</text>
<text x="94.1" y="20.7">A1</text>
<text x="94.1" y="19.6">A0</text>
<text x="130.1" y="20.7">B1</text>
<text x="130.1" y="19.6">B0</text>
<text x="130.1" y="21.9">B2</text>
<text x="130.1" y="23.1">B3</text>
<text x="94.1" y="27.7">A7</text>
<text x="94.1" y="24.2">A4</text>
<text x="94.1" y="25.4">A5</text>
<text x="94.1" y="26.5">A6</text>
<text x="130.1" y="25.4">B5</text>
<text x="130.1" y="27.7">B7</text>
<text x="130.1" y="24.2">B4</text>
<text x="130.1" y="26.5">B6</text>
<text x="89.5" y="46.3">DATA_IN</text>
<text x="89.5" y="45.1">DIMM_IN</text>
<text x="104.6" y="46.3">CLK_IN</text>
<text x="117.3" y="45.1">DIMM_OUT</text>
<text x="117.3" y="46.3">DATA_OUT</text>
<text x="131.2" y="46.3">CLK_OUT</text>
<text x="28.1" y="57.9">DATA_OUT</text>
<text x="76.8" y="63.7">CLK_IN</text>
<text x="144" y="64.9">CLK_OUT</text>
<text x="76.9" y="80.1">DIMM_IN</text>
<text x="144" y="81.2">DIMM_OUT</text>
</g>
<g font-size="1" fill="#00f">
<text x="80.6" y="44.3">+ C2</text>
<text x="148.9" y="43.1">+ C1</text>
<text x="48.2" y="80.1">+</text>
</g>
</svg>
